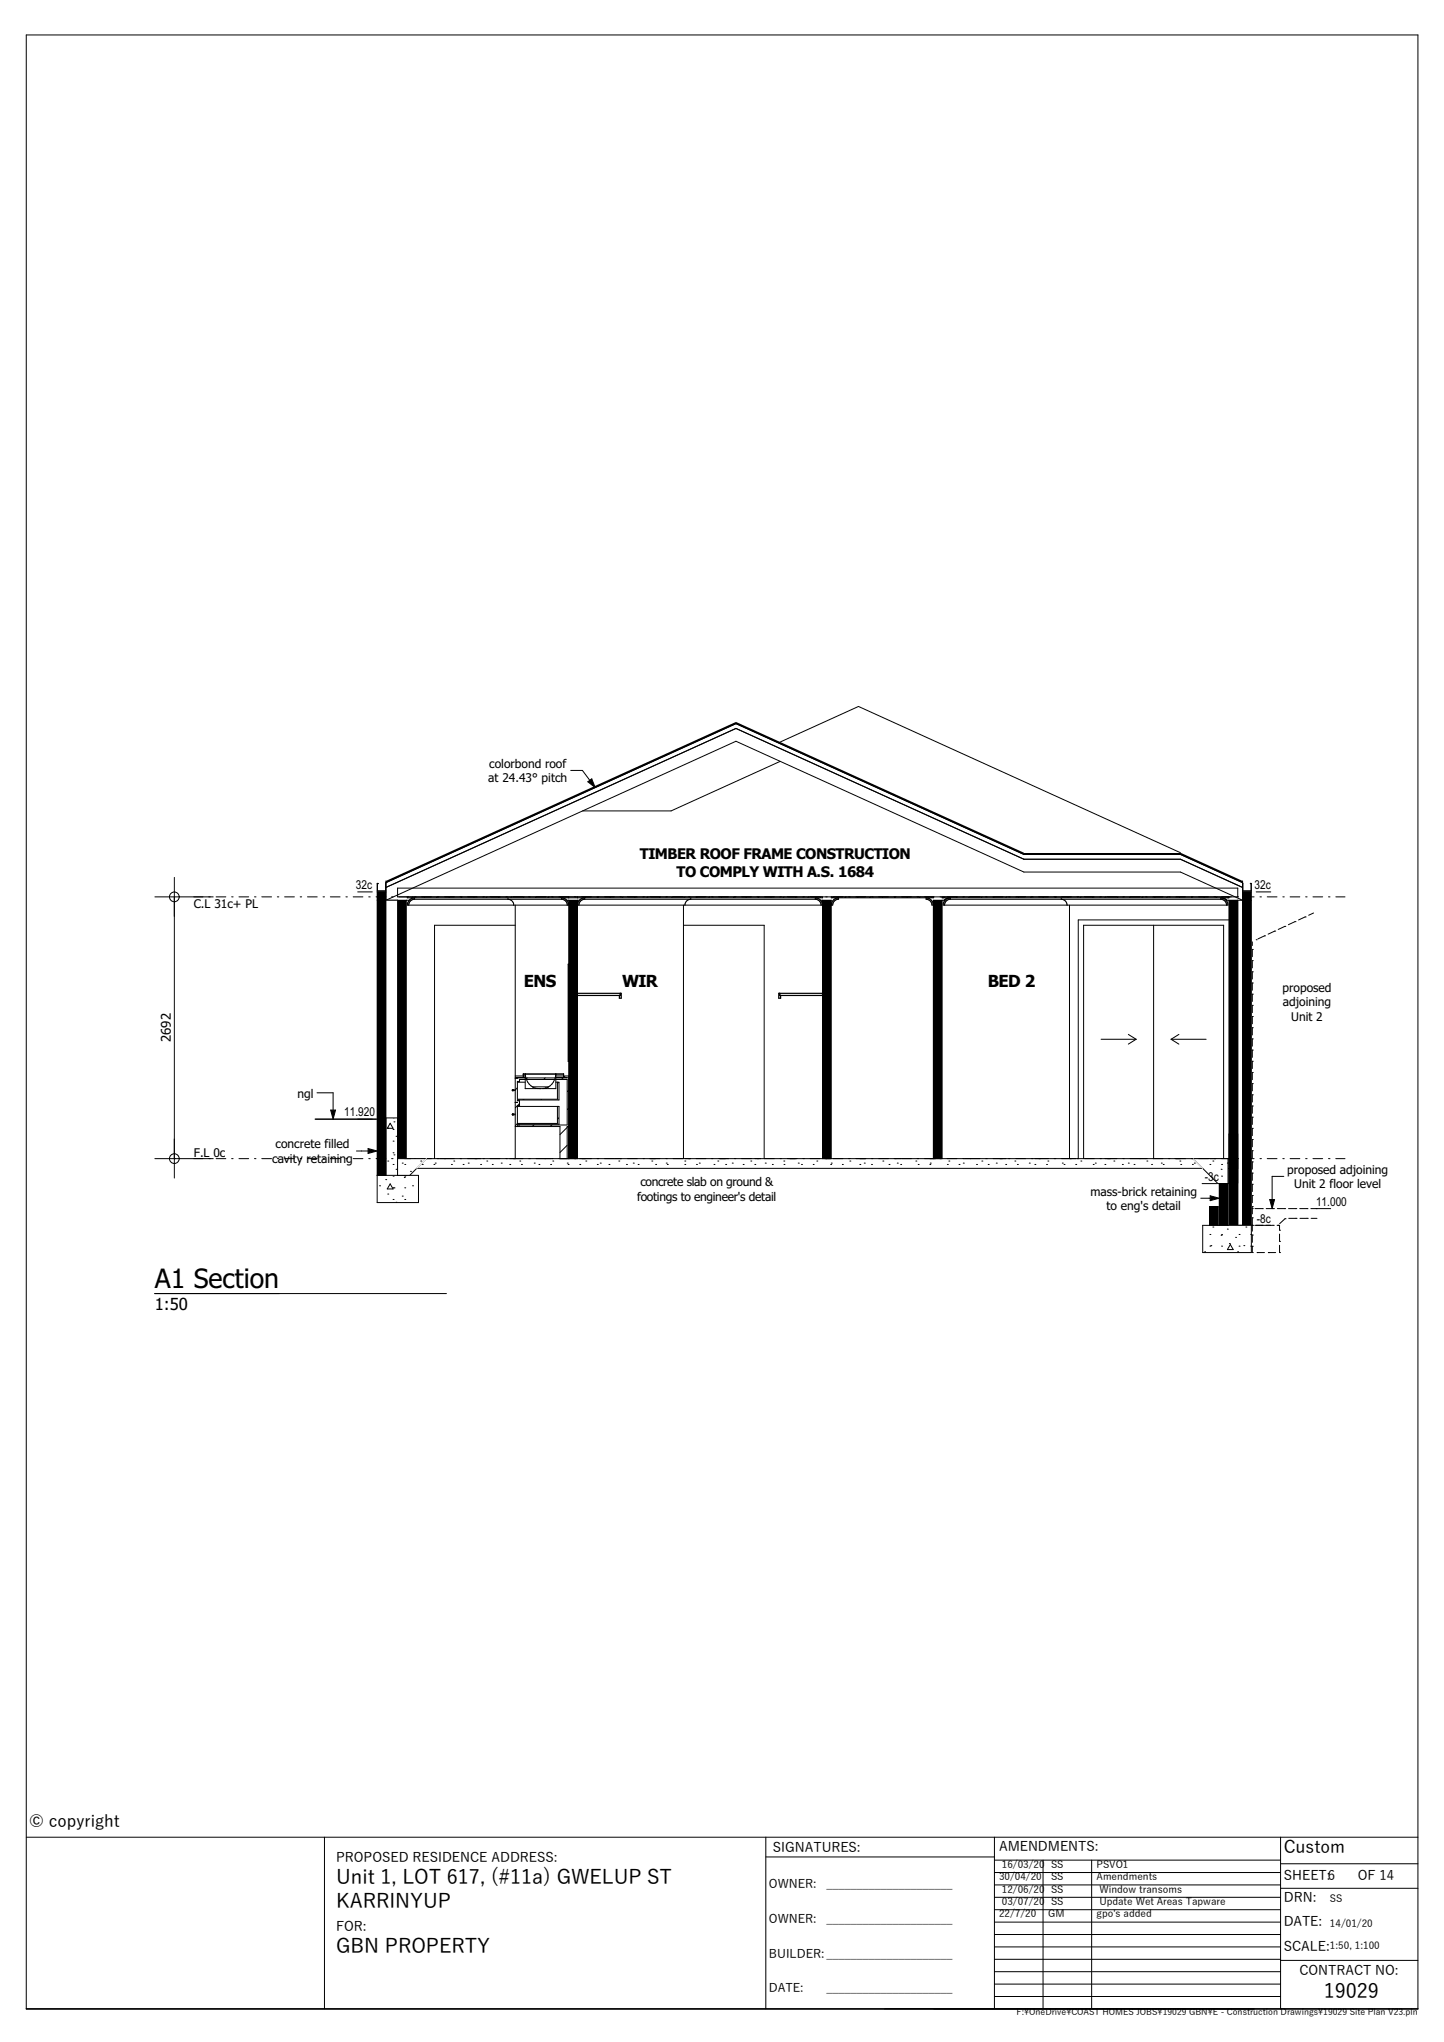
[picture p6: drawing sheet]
<svg xmlns="http://www.w3.org/2000/svg" width="297mm" height="420mm" viewBox="0 0 297 420" stroke-linecap="round" stroke-linejoin="round" font-family="sans-serif">
<g fill="none" stroke="#000" stroke-width=".21">
<path d="M5.4 7.2h286.2v406h-286.2zM5.4 377.9h286.2M66.7 377.9v35.3M157.5 377.9v35.3M204.5 377.9v35.3M263.4 377.9v35.3M157.5 381.9h47M204.5 397.9h58.9M204.5 395.3h58.9M204.5 392.8h58.9M204.5 390.2h58.9M204.5 387.7h58.9"/>
<path d="M204.5 385.1h58.9M204.5 382.6h58.9M214.5 382.6v30.6M224.5 382.6v30.6M263.4 383.3h28.2M263.4 388.4h28.2M204.5 408.1h58.9M204.5 405.5h58.9M204.5 403h58.9M204.5 400.4h58.9M204.5 410.6h58.9M263.4 403.2h28.2"/>
</g>
<!-- layer: K1  TEXT-(notes) -->
<path d="M77.6 241.7h8.5v5.6h-8.5z" fill-rule="evenodd" fill="#fff"/>
<g fill="none" stroke="#000" stroke-width=".21">
<path d="M77.6 241.7h8.5v5.6h-8.5zM78.1 243.9h.1M79.3 242.6h.1M79.8 245.6h.1M80.2 243.5l.6 1h-1.2zM80.8 246.7h.1M80.8 244.3h.1M80.8 241.9h.1M81 244.3h.1M81.5 247.3h.1M82.7 246h.1M83.2 242.2h.1"/>
<path d="M83.2 246.7h.1M83.2 244.3h.1M83.2 241.9h.1M84.8 243.9h.1"/>
</g>
<!-- layer: D1  WALLS-(external) -->
<g fill="#000">
<path d="M77.6 185.2h1.8v56.5h-1.8z" fill-rule="evenodd"/>
<path d="M81.8 185.2h1.8v56.5h-1.8z" fill-rule="evenodd"/>
</g>
<path d="M79.4 185.2h2.4v56.5h-2.4z" fill-rule="evenodd" fill="#fff"/>
<g fill="none" stroke="#000" stroke-width=".21">
<path d="M79.8 198.1h.1M79.8 191.3h.1M80.2 193.6l.6 1.1h-1.2zM80.8 198.7h.1M80.8 196.3h.1M80.8 193.9h.1M80.8 191.5h.1M80.8 189.1h.1M80.8 186.7h.1M81 196.8h.1M81 190h.1M81.5 199.8h.1"/>
<path d="M81.5 193h.1M81.5 186.2h.1M79.8 218.4h.1M79.8 211.7h.1M79.8 204.9h.1M80.2 218.6l.6 1h-1.2zM80.2 206.1l.6 1h-1.2zM80.8 217.9h.1M80.8 215.5h.1M80.8 213.1h.1M80.8 210.7h.1M80.8 208.3h.1"/>
<path d="M80.8 205.9h.1M80.8 203.5h.1M80.8 201.1h.1M81 217.2h.1M81 210.4h.1M81 203.6h.1M81.5 213.3h.1M81.5 206.6h.1M79.8 238.8h.1M79.8 232h.1M79.8 225.2h.1M80.2 231l.6 1.1h-1.2z"/>
<path d="M80.8 239.5h.1M80.8 237.1h.1M80.8 234.7h.1M80.8 232.3h.1M80.8 229.9h.1M80.8 227.5h.1M80.8 225.1h.1M80.8 222.7h.1M80.8 220.3h.1M81 237.5h.1M81 230.7h.1M81 224h.1"/>
<path d="M81.5 233.7h.1M81.5 226.9h.1M81.5 220.1h.1M81.5 240.5h.1"/>
</g>
<g fill="#000">
<path d="M252.8 185.2h1.8v66.8h-1.8z" fill-rule="evenodd"/>
<path d="M255.6 185.2h1.8v66.8h-1.8z" fill-rule="evenodd"/>
</g>
<!-- layer: D2  WALLS-(internal) -->
<g fill="#000">
<path d="M169.2 185.2h1.8v53.1h-1.8z" fill-rule="evenodd"/>
<path d="M192 185.2h1.8v53.1h-1.8z" fill-rule="evenodd"/>
</g>
<!-- layer: E1 CABINET-(benchtop) -->
<g fill="#fff">
<path d="M160.4 204.3h8.8v.4h-8.8z" fill-rule="evenodd"/>
<path d="M160.2 204.3h.2v.4h.2v.6h-.4z" fill-rule="evenodd"/>
</g>
<!-- layer: D1  WALLS-(external) -->
<g fill="#000">
<path d="M77.6 183.4h1.8v1.8h-1.8z" fill-rule="evenodd"/>
<path d="M255.6 183.4h1.8v1.8h-1.8z" fill-rule="evenodd"/>
</g>
<!-- layer: J1  ROOF-(cover) -->
<g fill="#000">
<path d="M151.4 148.5l59.2 26.9v.3l-59.2-26.9z" fill-rule="evenodd"/>
<path d="M79.4 181.2l72-32.7v.3l-72 32.7z" fill-rule="evenodd"/>
<path d="M242.8 175.4l12.8 5.8v.3l-12.8-5.8z" fill-rule="evenodd"/>
</g>
<g fill="none" stroke="#fff" stroke-width=".21">
<path d="M137.1 158.9l-9.5 1.7M140.4 157.4l-9.5 1.7M143.7 156l-9.5 1.6M147 154.5l-9.5 1.6M150.3 153l-9.5 1.6M151.7 150l-1.1 .2M153.1 150.6l-5.7 1.1M154.6 151.3l-10.5 1.8M156 151.9l-4.1 .8M157.5 152.6l-4.2 .7M158.9 153.3l-4.1 .7M160.4 153.9l-4.2 .8"/>
<path d="M161.8 154.6l-4.1 .7M163.3 155.2l-4.2 .8M164.7 155.9l-4.1 .7M166.2 156.6l-4.2 .7M167.6 157.2l-4.1 .8M169.1 157.9l-4.2 .7M170.5 158.5l-4.1 .8M172 159.2l-4.2 .7M173.4 159.8l-4.1 .8M91.1 179.9l-9.5 1.6M94.4 178.4l-9.5 1.6M97.7 176.9l-9.5 1.6"/>
<path d="M100.9 175.4l-9.4 1.6M104.2 173.9l-9.5 1.6M107.5 172.4l-9.5 1.7M110.8 170.9l-9.5 1.7M114.1 169.4l-9.5 1.7M117.4 167.9l-9.5 1.7M120.7 166.4l-9.5 1.7M124 164.9l-9.5 1.7M127.2 163.4l-9.4 1.7M130.5 161.9l-9.4 1.7M133.8 160.4l-9.5 1.7M174.9 160.5l-4.2 .7"/>
<path d="M176.3 161.2l-4.1 .7M177.8 161.8l-4.2 .8M179.2 162.5l-4.1 .7M180.7 163.1l-4.2 .8M182.1 163.8l-4.2 .7M183.6 164.5l-4.2 .7M185 165.1l-4.2 .8M186.5 165.8l-4.2 .7M187.9 166.4l-4.2 .8M189.4 167.1l-4.2 .7M190.8 167.7l-4.2 .8M192.3 168.4l-4.2 .7"/>
<path d="M193.7 169.1l-4.2 .7M195.2 169.7l-4.2 .8M196.6 170.4l-4.2 .7M198.1 171l-4.2 .8M199.5 171.7l-4.2 .7M201 172.4l-4.2 .7M202.4 173l-4.2 .8M203.9 173.7l-4.2 .7M205.3 174.3l-4.2 .8M206.8 175l-4.2 .7M208.2 175.6l-4.2 .8M209.7 176.3l-4.2 .7"/>
<path d="M212.5 176.7l-5.6 1M217.6 176.7l-9.2 1.7M222.8 176.7l-13 2.3M228 176.7l-14.9 2.7M233.2 176.7l-15 2.7M238.4 176.7l-15 2.7M243 176.8l-14.4 2.6M244.5 177.5l-10.7 1.9M245.9 178.1l-6.9 1.3M247.4 178.8l-4.2 .7M248.8 179.5l-4.2 .7M81.2 184.3l-1.8 .4"/>
<path d="M84.5 182.8l-5.1 .9M87.8 181.3l-8.4 1.5M250.3 180.1l-4.2 .8M251.7 180.8l-4.2 .7M253.2 181.4l-4.2 .8M254.6 182.1l-4.2 .7M255.6 184.7l-.8 .1M255.6 183.7l-2.3 .4M255.6 182.8l-3.7 .7"/>
</g>
<path d="M210.6 175.6h32.2" fill="none" stroke="#000" stroke-width=".35"/>
<g fill="#7f7f7f">
<path d="M77.6 181.7h.2l-.2 .1v1.4h1.7l.1-1.5v1.6h-1.8z" fill-rule="evenodd"/>
<path d="M255.6 181.7v1.5h1.7v-1.4l-.1-.1h.2v1.6h-1.8z" fill-rule="evenodd"/>
</g>
<g fill="none" stroke="#000" stroke-width=".21">
<path d="M84.9 184.5l-.2 .2M87.4 184.5l-.2 .2M90 184.5l-.2 .2M92.5 184.5l-.2 .2M95.1 184.5l-.2 .2M97.6 184.5l-.2 .2M100.2 184.5l-.2 .2M102.7 184.5l-.2 .2M105.2 184.5l-.2 .2M107.8 184.5l-.2 .2M110.3 184.5l-.2 .2M112.9 184.5l-.2 .2"/>
<path d="M115.4 184.5l-.2 .2M120.5 184.5l-.2 .2M123.1 184.5l-.2 .2M125.6 184.5l-.2 .2M128.2 184.5l-.2 .2M130.7 184.5l-.2 .2M133.2 184.5l-.2 .2M135.8 184.5l-.2 .2M138.3 184.5l-.2 .2M140.9 184.5l-.2 .2M143.4 184.5l-.2 .2M146 184.5l-.2 .2"/>
<path d="M148.5 184.5l-.2 .2M151.1 184.5l-.2 .2M153.6 184.5l-.2 .2M156.2 184.5l-.2 .2M158.7 184.5l-.2 .2M161.2 184.5l-.2 .2M163.8 184.5l-.2 .2M166.3 184.5l-.2 .2M168.9 184.5l-.2 .2M171.4 184.5l-.2 .2M174 184.5l-.2 .2M176.5 184.5l-.2 .2"/>
<path d="M179.1 184.5l-.2 .2M181.6 184.5l-.2 .2M184.2 184.5l-.2 .2M186.7 184.5l-.2 .2M189.2 184.5l-.2 .2M191.8 184.5l-.2 .2M194.3 184.5l-.2 .2M196.9 184.5l-.2 .2M199.4 184.5l-.2 .2M202 184.5l-.2 .2M204.5 184.5l-.2 .2M207.1 184.5l-.2 .2"/>
<path d="M209.6 184.5l-.2 .2M212.2 184.5l-.2 .2M214.7 184.5l-.2 .2M217.2 184.5l-.2 .2M219.8 184.5l-.2 .2M222.3 184.5l-.2 .2M224.9 184.5l-.2 .2M227.4 184.5l-.2 .2M230 184.5l-.2 .2M232.5 184.5l-.2 .2M235.1 184.5l-.2 .2M237.6 184.5l-.2 .2"/>
<path d="M240.2 184.5l-.2 .2M242.7 184.5l-.2 .2M245.3 184.5l-.2 .2M247.8 184.5l-.2 .2M250.3 184.5l-.2 .2"/>
</g>
<g fill="#7f7f7f">
<path d="M194.3 185.2l.9-.5h.3v.3a1.2 1.2 0 0 0-1.2 1.2h-.3z" fill-rule="evenodd"/>
<path d="M251.1 184.7a1.5 1.5 0 0 1 1.5 1.5h-.3a1.2 1.2 0 0 0-1.2-1.2z" fill-rule="evenodd"/>
<path d="M119.1 185.2l.9-.5h.3v.3a1.2 1.2 0 0 0-1.2 1.2h-.3z" fill-rule="evenodd"/>
<path d="M167.7 184.7a1.5 1.5 0 0 1 1.5 1.5h-.3a1.2 1.2 0 0 0-1.2-1.2z" fill-rule="evenodd"/>
<path d="M84.3 185l1-.3v.3a1.2 1.2 0 0 0-1.2 1.2h-.3v-.3z" fill-rule="evenodd"/>
<path d="M115.5 184.7a1.5 1.5 0 0 1 1.5 1.5h-.3a1.2 1.2 0 0 0-1.2-1.2z" fill-rule="evenodd"/>
<path d="M171.5 185l1-.3v.3a1.2 1.2 0 0 0-1.2 1.2h-.3v-.3z" fill-rule="evenodd"/>
<path d="M190.5 184.7a1.5 1.5 0 0 1 1.5 1.5h-.3a1.2 1.2 0 0 0-1.2-1.2z" fill-rule="evenodd"/>
</g>
<!-- layer: D2  WALLS-(internal) -->
<path d="M117 185.2h1.8v53.1h-1.8z" fill-rule="evenodd" fill="#000"/>
<!-- layer: F1  PLUMBING-(fixtures) -->
<path d="M106.4 226.1h8.3v-3.5h.3v3.6h-8.6z" fill-rule="evenodd" fill="#fff"/>
<path d="M107.7 226.1l-.1 .1M111.4 226.1l-.1 .1M114.9 222.6l-.2 .3M115 226.2h-.1" fill="none" stroke="#000" stroke-width=".21"/>
<path d="M106 226.8h.4v4.9h-.4z" fill-rule="evenodd" fill="#fff"/>
<path d="M106.4 231.1l-.4 .4M106.4 227.4l-.4 .5" fill="none" stroke="#000" stroke-width=".21"/>
<path d="M117 198.3v20z" fill-rule="evenodd" fill="#fff"/>
<path d="M117 198.5h.1M117 216.9h.1M117 213.2h.1M117 209.5h.1M117 205.8h.1M117 202.2h.1" fill="none" stroke="#000" stroke-width=".21"/>
<path d="M116.9 198.3h.1v20h-.1z" fill-rule="evenodd" fill="#fff"/>
<path d="M117 198.5l-.1 .1M117 216.9l-.1 .1M117 213.2l-.1 .1M117 209.5l-.1 .1M117 205.8l-.1 .2M117 202.2l-.1 .1" fill="none" stroke="#000" stroke-width=".21"/>
<path d="M106.4 231.1h8.3v-3.5h.3v3.6h-8.6z" fill-rule="evenodd" fill="#fff"/>
<path d="M106.4 231.1h.1M110.1 231.1l-.1 .1M113.8 231.1l-.2 .1M115 229.9l-.3 .3" fill="none" stroke="#000" stroke-width=".21"/>
<path d="M106.4 226.4h.5v1h-.5z" fill-rule="evenodd" fill="#fff"/>
<path d="M106.9 227l-.5 .4" fill="none" stroke="#000" stroke-width=".21"/>
<path d="M106.7 231.4h10v.3h-10z" fill-rule="evenodd" fill="#fff"/>
<path d="M109.8 231.4l-.3 .3M113.5 231.4l-.3 .3" fill="none" stroke="#000" stroke-width=".21"/>
<path d="M106.4 221.7h10.3v.3h-10.3z" fill-rule="evenodd" fill="#fff"/>
<path d="M108.5 221.7l-.4 .3M112.1 221.7l-.3 .3M115.8 221.7l-.3 .3" fill="none" stroke="#000" stroke-width=".21"/>
<path d="M116.7 221.7h.3v10h-.3z" fill-rule="evenodd" fill="#fff"/>
<path d="M117 231.6l-.2 .1M117 227.9l-.3 .3M117 224.2l-.3 .3" fill="none" stroke="#000" stroke-width=".21"/>
<g fill="#fff">
<path d="M114.3 220.9h1.6z" fill-rule="evenodd"/>
<path d="M107.6 220.9h.4z" fill-rule="evenodd"/>
<path d="M115.9 221.3h1.1v.4l-1.1-.1z" fill-rule="evenodd"/>
</g>
<path d="M116.2 221.3l-.3 .3" fill="none" stroke="#000" stroke-width=".21"/>
<g fill="#fff">
<path d="M106 221.3h1.6v.3l-1.6 .1z" fill-rule="evenodd"/>
<path d="M106 221.8h.4v4.9h-.4z" fill-rule="evenodd"/>
</g>
<path d="M106.4 223.7l-.4 .5" fill="none" stroke="#000" stroke-width=".21"/>
<path d="M115.2 231.7h1.5v6.6h-1.5z" fill-rule="evenodd" fill="#fff"/>
<path d="M116.7 235.6l-1.5 1.4M116.7 231.9l-1.5 1.5" fill="none" stroke="#000" stroke-width=".21"/>
<path d="M106.4 222h.5v.4h-.5z" fill-rule="evenodd" fill="#fff"/>
<!-- layer: E1 CABINET-(benchtop) -->
<g fill="#fff">
<path d="M118.8 204.3h8.8v.4h-8.8z" fill-rule="evenodd"/>
<path d="M127.6 204.3h.2v1h-.4v-.6h.2z" fill-rule="evenodd"/>
</g>
<!-- layer: C1  CONCRETE-(floor slab) -->
<path d="M81.8 238.3h172.8v2h-172.8z" fill-rule="evenodd" fill="#fff"/>
<g fill="none" stroke="#000" stroke-width=".21">
<path d="M81.8 238.3h172.8v2h-172.8M82.7 239.2h.1M83.2 239.5h.1M86.5 238.8h.1M86.8 239.5h.1M89.2 239.5h.1M89.5 239.2h.1M92.8 239.5h.1M93.3 238.8h.1M95.2 239.5h.1M96.3 239.2h.1M98.8 239.5h.1"/>
<path d="M100.1 238.8h.1M101.2 239.5h.1M103.1 239.2h.1M104.8 239.5h.1M106.9 238.8h.1M107.2 239.5h.1M109.9 239.2h.1M110.8 239.5h.1M113.2 239.5h.1M113.7 238.8h.1M116.7 239.2h.1M116.8 239.5h.1"/>
<path d="M119.2 239.5h.1M120.5 238.8h.1M122.8 239.5h.1M123.5 239.2h.1M125.2 239.5h.1M127.3 238.8h.1M128.8 239.5h.1M130.2 239.2h.1M131.2 239.5h.1M134.1 238.8h.1M134.8 239.5h.1M137 239.2h.1"/>
<path d="M137.2 239.5h.1M140.8 239.5h.1M140.9 238.8h.1M143.2 239.5h.1M143.8 239.2h.1M146.8 239.5h.1M147.6 238.8h.1M149.2 239.5h.1M150.6 239.2h.1M152.8 239.5h.1M154.4 238.8h.1M155.2 239.5h.1"/>
<path d="M157.4 239.2h.1M158.8 239.5h.1M161.2 238.8h.1M161.2 239.5h.1M164.2 239.2h.1M164.8 239.5h.1M167.2 239.5h.1M168 238.8h.1M170.8 239.5h.1M171 239.2h.1M173.2 239.5h.1M174.8 238.8h.1"/>
<path d="M176.8 239.5h.1M177.8 239.2h.1M179.2 239.5h.1M181.6 238.8h.1M182.8 239.5h.1M184.6 239.2h.1M185.2 239.5h.1M188.4 238.8h.1M188.8 239.5h.1M191.2 239.5h.1M191.3 239.2h.1M194.8 239.5h.1"/>
<path d="M195.2 238.8h.1M197.2 239.5h.1M198.1 239.2h.1M200.8 239.5h.1M201.9 238.8h.1M203.2 239.5h.1M204.9 239.2h.1M206.8 239.5h.1M208.7 238.8h.1M209.2 239.5h.1M211.7 239.2h.1M212.8 239.5h.1"/>
<path d="M215.2 239.5h.1M215.5 238.8h.1M218.5 239.2h.1M218.8 239.5h.1M221.2 239.5h.1M222.3 238.8h.1M224.8 239.5h.1M225.3 239.2h.1M227.2 239.5h.1M229.1 238.8h.1M230.8 239.5h.1M232.1 239.2h.1"/>
<path d="M233.2 239.5h.1M235.9 238.8h.1M236.8 239.5h.1M238.9 239.2h.1M239.2 239.5h.1M242.7 238.8h.1M242.8 239.5h.1M245.2 239.5h.1M245.6 239.2h.1M248.8 239.5h.1M249.5 238.8h.1M251.2 239.5h.1"/>
<path d="M252.4 239.2h.1"/>
</g>
<!-- layer: D1  WALLS-(external) -->
<path d="M79.4 185.2h4.2v56.5h-6v-58.3h1.8v58.3M81.8 185.2v56.5M254.6 185.2v66.8M255.6 185.2h-2.8v66.8h4.6v-68.6h-1.8v68.6" fill="none" stroke="#000" stroke-width=".21"/>
<!-- layer: D2  WALLS-(internal) -->
<g fill="none" stroke="#000" stroke-width=".21">
<path d="M83.6 185.2h.6M106 186.2v35.1M106 190.3h-16.6v48M116.6 185.2h2.6M117 185.2v53.1h1.8v-53.1M140.6 186.2v52.1M140.6 190.3h16.6v48M168.8 185.2h2.2v53.1h-1.8v-53.1M193.8 185.2v53.1h-1.8v-53.1h2.4M220 186.2v52.1M237.3 190.3v48M252.2 185.2h.6"/>
<path d="M252.8 189.2h-31v49.1M226.5 213.8h7.2M232.1 212.8l1.6 1M233.7 213.8l-1.6 1M240.9 213.8h7.2M240.9 213.8l1.6 1M242.5 212.8l-1.6 1M106 231.7v6.6M222.9 238.3v-48h28.8v48"/>
</g>
<!-- layer: E1 CABINET-(benchtop) -->
<path d="M127.6 204.3v.4h-8.8v-.4h9v1h-.4v-.6M160.4 204.3v.4h8.8v-.4h-9v1h.4v-.6" fill="none" stroke="#000" stroke-width=".25"/>
<!-- layer: J1  ROOF-(cover) -->
<path d="M160.5 156.6l-22.5 10.2h-18.2M160.5 152.6l16.1-7.3 66.2 30.1M79.4 181.2v4l72-32.7 59.2 26.9h32.2l12.8 5.8v-4M79.4 182.5l72-32.7 59.2 26.9h32.2l12.8 5.8M79.4 181.5l72-32.7 59.2 26.9h32.2l12.8 5.8" fill="none" stroke="#000" stroke-width=".21"/>
<path d="M77.6 181.7h.2l-.2 .1v1.4h1.7l.1-1.5v1.6h-1.8zM255.6 181.7v1.5h1.7v-1.4l-.1-.1h.2v1.6h-1.8z" fill="none" stroke="#000" stroke-width=".21"/>
<g fill="none" stroke="#000" stroke-width=".21">
<path d="M83.8 184.5h85.4v.2h-85.4zM85.3 185v-.3a1.5 1.5 0 0 0-1.5 1.5h33.2a1.5 1.5 0 0 0-1.5-1.5v.3M85.3 185h30.2M85.3 185a1.2 1.2 0 0 0-1.2 1.2M104.5 184.7v.3a1.2 1.2 0 0 1 1.2 1.2M115.5 185a1.2 1.2 0 0 1 1.2 1.2M117 184.5v.2M118.8 184.5v.2M120.3 185v-.3a1.5 1.5 0 0 0-1.5 1.5h50.4a1.5 1.5 0 0 0-1.5-1.5v.3M120.3 185h47.4M120.3 185a1.2 1.2 0 0 0-1.2 1.2M142.1 184.7v.3a1.2 1.2 0 0 0-1.2 1.2"/>
<path d="M167.7 185a1.2 1.2 0 0 1 1.2 1.2M171 184.5h21v.2h-21zM171.5 185l1-.3v.3a1.2 1.2 0 0 0-1.2 1.2h-.3v-.3zM190.5 184.7a1.5 1.5 0 0 1 1.5 1.5h-.3a1.2 1.2 0 0 0-1.2-1.2zM193.8 184.5h59v.2h-59zM194 184.5v.2M195.2 184.7a1.5 1.5 0 0 0-1.2 1.5h58.6a1.5 1.5 0 0 0-1.3-1.5M195.5 185h55.6M195.5 185a1.2 1.2 0 0 0-1.2 1.2M195.5 185v-.3h-.5l-.8 .5M218.3 184.7v.3a1.2 1.2 0 0 1 1.2 1.2M251.1 185v-.3h.4l.9 .5"/>
<path d="M251.1 185a1.2 1.2 0 0 1 1.2 1.2M252.6 184.5v.2"/>
</g>
<!-- layer: F1  PLUMBING-(fixtures) -->
<g fill="none" stroke="#000" stroke-width=".21">
<path d="M116.9 198.3h.1v20h-.1zM105.4 224.2v.1h.2M105.4 229.1v.2h.2M105.4 224.1l.2 .1M105.4 224.1v.1M105.4 229.1h.2M105.4 229.1h.1M105.6 224.3h.4M105.6 229.3h.4M105.6 224.2v.1M105.6 229.1v.2M105.6 224.2h.4"/>
<path d="M105.6 229.1h.4M106 226.7h.4l-.4 .1M106.4 222.6h1.6M106.4 227.6h8.6v3.6h-8.6v.5M106.4 221.7l-.4 .1M106.7 222.4v.2M106.7 226.2v.2M106.7 227.4v.2M106.7 231.2v.5M107.6 221.6v-.7h8.3v.7M108 221.3h-2v10.4h9.2v6.6h1.5v-6.6h.3M108 221.6l-1.7 .1"/>
<path d="M109.5 223.5h3.3M111.6 223.9a2.89 2.89 0 0 0 2.7-3v3h-6.3v-3a2.93 2.93 0 0 0 3.2 3M112.1 223.8h.2M114.3 222.6h.7v3.6h-8.6v.2h.5v1h-.5v3.7h8.3v-3.5M114.3 221.6l2.4 .1h-10.7M114.3 221.3h2.7v17M114.7 222.6v3.5h-8.3v-3.7h.5v-.4h9.8v9.4h-10M117 231.7h.1M117 238.3h.1"/>
</g>
<!-- layer: K1  TEXT-(notes) -->
<path d="M73.6 183.4h3M258.4 183.4h3M73.6 230.2h3M258.4 252h3" fill="none" stroke="#000" stroke-width=".21"/>
<path d="M79.4 185.2h2.4v44.7h-2.4z" fill-rule="evenodd" fill="#fff"/>
<path d="M79.4 185.2h2.4v44.7h-2.4z" fill="none" stroke="#000" stroke-width=".21"/>
<path d="M245.4 238.3h7.2v5.1h-2.1z" fill-rule="evenodd" fill="#fff"/>
<path d="M245.4 238.3h7.2v5.1h-2.1zM248.8 239.5h.1M249.5 238.8h.1M251.2 239.5h.1M252.4 239.2h.1M251.2 240.5h.1M251.2 241.9h.1" fill="none" stroke="#000" stroke-width=".21"/>
<path d="M247.4 252h10v5.6h-10z" fill-rule="evenodd" fill="#fff"/>
<g fill="none" stroke="#000" stroke-width=".21">
<path d="M117.4 158.5h2.4l1.5 2M120.9 160.8l.8-.6 .7 1.8zM31.9 184.5h12M35.9 180.5v61.8M44.4 184.5h2M47.6 184.5h.3M49.1 184.5h2M52.3 184.5h.3M53.8 184.5h2M57 184.5h.3M58.5 184.5h2M61.7 184.5h.3"/>
<path d="M63.2 184.5h2M66.4 184.5h.3M67.9 184.5h2M71.1 184.5h.3M72.6 184.5h2M75.8 184.5h.3M77.3 184.5h2M80.5 184.5h.3M82 184.5h2M85.2 184.5h.3M86.7 184.5h2M89.9 184.5h.3"/>
<path d="M91.4 184.5h2M94.6 184.5h.3M96.1 184.5h2M99.3 184.5h.3M100.8 184.5h2M104 184.5h.3M105.5 184.5h2M108.7 184.5h.3M110.2 184.5h2M113.4 184.5h.3M114.9 184.5h2M118.1 184.5h.3"/>
<path d="M119.6 184.5h2M122.8 184.5h.3M124.3 184.5h2M127.5 184.5h.3M129 184.5h2M132.2 184.5h.3M133.7 184.5h2M136.9 184.5h.3M138.4 184.5h2M141.6 184.5h.3M143.1 184.5h2M146.3 184.5h.3"/>
<path d="M147.8 184.5h2M151 184.5h.3M152.5 184.5h2M155.7 184.5h.3M157.2 184.5h2M160.4 184.5h.3M161.9 184.5h2M165.1 184.5h.3M166.6 184.5h2M169.8 184.5h.3M171.3 184.5h2M174.5 184.5h.3"/>
<path d="M176 184.5h2M179.2 184.5h.3M180.7 184.5h2M183.9 184.5h.3M185.4 184.5h2M188.6 184.5h.3M190.1 184.5h2M193.3 184.5h.3M194.8 184.5h2M198 184.5h.3M199.5 184.5h2M202.7 184.5h.3"/>
<path d="M204.2 184.5h2M207.4 184.5h.3M208.9 184.5h2M212.1 184.5h.3M213.6 184.5h2M216.8 184.5h.3M218.3 184.5h2M221.5 184.5h.3M223 184.5h2M226.2 184.5h.3M227.7 184.5h2M230.9 184.5h.3"/>
<path d="M232.4 184.5h2M235.6 184.5h.3M237.1 184.5h2M240.3 184.5h.3M241.8 184.5h2M245 184.5h.3M246.5 184.5h2M249.7 184.5h.3M251.2 184.5h2M254.4 184.5h.3M255.9 184.5h2M257.6 199.9h.1"/>
<path d="M257.6 197.6h.1M257.6 195.3h.1M257.6 193.7v.8M257.6 195.3v1.5M257.6 197.6v1.5M257.6 199.9v1.5M258.4 193.3h.1M259.1 184.5h.3M260.1 192.5h.1M260.1 192.5l-1.4 .6M260.6 184.5h2M262.2 191.5h.1"/>
<path d="M262.2 191.5l-1.4 .6M263.8 184.5h.3M264.3 190.5h.1M264.3 190.5l-1.4 .7M265.3 184.5h2M266.4 189.6h.1M266.4 189.6l-1.4 .6M268.4 188.6h.1M268.4 188.6l-1.3 .6M268.5 184.5h.3M270 184.5h2M270.2 187.8l-1 .5"/>
<path d="M273.2 184.5h.3M274.7 184.5h1.9M257.6 218.3h.1M257.6 216h.1M257.6 213.7h.1M257.6 211.4h.1M257.6 209.1h.1M257.6 206.8h.1M257.6 204.5h.1M257.6 202.2h.1M257.6 202.2v1.5M257.6 204.5v1.5"/>
<path d="M257.6 206.8v1.5M257.6 209.1v1.5M257.6 211.4v1.5M257.6 213.7v1.5M257.6 216v1.5M257.6 218.3v1.5M31.9 238.3h12M35.9 238.3h.1M44.4 238.3h2M47.6 238.3h.3M49.1 238.3h2M52.3 238.3h.3"/>
<path d="M53.8 238.3h2M57 238.3h.3M58.5 238.3h2M61.7 238.3h.3M63.2 238.3h2M65.2 224.8h3.3v3.5M66.4 238.3h.3M67.9 238.3h2M68 228.3h1l-.5 1.9zM71.1 238.3h.3M72.6 238.3h2M73.3 236.7h2.4"/>
<path d="M75.7 236.2l1.9 .5-1.9 .5zM75.8 238.3h.3M77.3 238.3h2M80.5 238.3h.3M82 238.3h2M85.2 238.3h.3M86.7 238.3h2M89.9 238.3h.3M91.4 238.3h2M94.6 238.3h.3M96.1 238.3h2M99.3 238.3h.3"/>
<path d="M100.8 238.3h2M104 238.3h.3M105.5 238.3h2M108.7 238.3h.3M110.2 238.3h2M113.4 238.3h.3M114.9 238.3h2M118.1 238.3h.3M119.6 238.3h2M122.8 238.3h.3M124.3 238.3h2M127.5 238.3h.3"/>
<path d="M129 238.3h2M132.2 238.3h.3M133.7 238.3h2M136.9 238.3h.3M138.4 238.3h2M141.6 238.3h.3M143.1 238.3h2M146.3 238.3h.3M147.8 238.3h2M151 238.3h.3M152.5 238.3h2M155.7 238.3h.3"/>
<path d="M157.2 238.3h2M160.4 238.3h.3M161.9 238.3h2M165.1 238.3h.3M166.6 238.3h2M169.8 238.3h.3M171.3 238.3h2M174.5 238.3h.3M176 238.3h2M179.2 238.3h.3M180.7 238.3h2M183.9 238.3h.3"/>
<path d="M185.4 238.3h2M188.6 238.3h.3M190.1 238.3h2M193.3 238.3h.3M194.8 238.3h2M198 238.3h.3M199.5 238.3h2M202.7 238.3h.3M204.2 238.3h2M207.4 238.3h.3M208.9 238.3h2M212.1 238.3h.3"/>
<path d="M213.6 238.3h2M216.8 238.3h.3M218.3 238.3h2M221.5 238.3h.3M223 238.3h2M226.2 238.3h.3M227.7 238.3h2M230.9 238.3h.3M232.4 238.3h2M235.6 238.3h.3M237.1 238.3h2M240.3 238.3h.3"/>
<path d="M241.8 238.3h2M245 238.3h.3M246.5 238.3h2M249.7 238.3h.3M251.2 238.3h2M252.8 233.2h1.8v10.1h-1.8zM254.4 238.3h.3M255.9 238.3h2M257.6 239h.1M257.6 236.7h.1M257.6 234.4h.1M257.6 232.1h.1"/>
<path d="M257.6 229.8h.1M257.6 227.5h.1M257.6 225.2h.1M257.6 222.9h.1M257.6 220.6h.1M257.6 220.6v1.5M257.6 222.9v1.5M257.6 225.2v1.5M257.6 227.5v1.5M257.6 229.8v1.5M257.6 232.1v1.5M257.6 234.4v1.5"/>
<path d="M257.6 236.7v1.5M257.6 239v1.5M259.1 238.3h.3M260.6 238.3h2M263.8 238.3h.3M265.3 238.3h2M268.5 238.3h.3M270 238.3h2M273.2 238.3h.3M274.7 238.3h1.9M247 246.5h1.9M247.4 252h10v5.6h-10z"/>
<path d="M247.8 257.5h.1M248.8 252v-3.8h1.8v3.8M248.8 256.3h.1M248.8 253.9h.1M248.9 246l1.9 .5-1.9 .5zM249 256.2h.1M249.5 252.4h.1M250.8 252v-8.6h1.8v8.6M251.2 254.1h.1M251.2 256.3h.1M251.2 253.9h.1M252.4 252.8h.1"/>
<path d="M252.9 255.8h.1M253 256l.6 1h-1.2zM254.1 254.5h.1M254.6 257.5h.1M254.8 256.3h.1M254.8 253.9h.1M255.8 256.2h.1M256.3 252.4h.1M257.2 256.3h.1M257.2 253.9h.1M257.6 252h.1M257.6 250.5h.1"/>
<path d="M257.6 248.2h.1M257.6 245.9h.1M257.6 243.6h.1M257.6 241.3h.1M257.6 256.3h.1M257.6 254h.1M257.6 248.6h.1M257.6 256.3v1.3h.2M257.6 241.3v1.5M257.6 243.6v1.5M257.6 245.9v1.5M257.6 248.2v1.5"/>
<path d="M257.6 250.5v2.7M257.6 254v1.5M258.1 252h1.5M258.1 248.6h1.5M258.6 257.6h.1M258.6 257.6h1.5M259.6 252h.1M259.6 248.6h.1M260.4 252h1.5M260.4 248.6h1.5M260.9 257.6h.1M260.9 257.6h1.5"/>
<path d="M261.2 246.7h1l-.5 1.9zM261.9 252h.1M261.9 248.6h.1M262.7 252h.5v1M262.7 248.6h1.5M262.8 252h.1M263.2 253h.1M263.2 255.3h.1M263.2 257.6h.1M263.2 253.8v1.5M263.2 256.1v1.5M264.1 242h-2.4v4.7"/>
<path d="M264.2 248.6h.1M264.3 250.7h.1M264.3 250.7l-1.1 1M265 248.6h1.5M265.1 250.6h1.5M266.5 248.6h.1M266.6 250.6h.1M267.3 248.6h1.5M267.4 250.6h1.5M268.8 248.6h.1M268.9 250.6h.1M269.6 248.6h1.3"/>
<path d="M269.7 250.6h1.2"/>
<circle cx="35.9" cy="184.5" r="1"/>
<circle cx="35.9" cy="238.3" r="1"/>
</g>
<g fill="#000">
<path d="M120.9 160.8l.8-.6 .7 1.8zM68 228.3h1l-.5 1.9zM75.7 236.2l1.9 .5-1.9 .5zM248.9 246l1.9 .5-1.9 .5zM261.2 246.7h1l-.5 1.9z"/>
<path d="M252.8 233.2h1.8v10.1h-1.8z" fill-rule="evenodd"/>
<path d="M248.8 248.2h1.8v3.8h-1.8z" fill-rule="evenodd"/>
<path d="M250.8 243.4h1.8v8.6h-1.8z" fill-rule="evenodd"/>
</g>
<path d="M81.8 182.7h172.8v1.8h-172.8z" fill="none" stroke="#000" stroke-width=".21"/>
<path d="M64.8 230.2h12.6" fill="none" stroke="#000" stroke-width=".3"/>
<!-- layer: K1  TEXT-(notes) -->
<path d="M245.4 238.3l2 2" fill="none" stroke="#fff" stroke-width=".21"/>
<path d="M81.8 238.3h5.9l-3.4 3.4h-2.5z" fill-rule="evenodd" fill="#fff"/>
<path d="M81.8 238.3h5.9l-3.4 3.4h-2.5zM82.7 239.2h.1M83.2 239.5h.1M86.5 238.8h.1M84.4 240.9h.1M247.3 243.4h3M270.7 248.6h3" fill="none" stroke="#000" stroke-width=".21"/>
<path d="M87.7 238.3l-2 2" fill="none" stroke="#fff" stroke-width=".21"/>
<path d="M31.8 266.1h60" fill="none" stroke="#000" stroke-width=".21"/>
<text font-size="5.5" x="31.8" y="264.9">A1 Section</text>
<g font-size="4.1">
<text x="69.1" y="387.5">Unit 1, LOT 617, (#11a) GWELUP ST</text>
<text x="69.1" y="392.4">KARRINYUP</text>
<text x="69.1" y="401.6">GBN PROPERTY</text>
<text x="272.3" y="411">19029</text>
</g>
<text font-size="3.6" x="264" y="381">Custom</text>
<g font-size="3.4">
<text x="107.7" y="203.1">ENS</text>
<text x="127.9" y="203.1">WIR</text>
<text x="203.2" y="203.1">BED 2</text>
<text x="31.8" y="269.5">1:50</text>
<text x="6" y="375.8">© copyright</text>
</g>
<g font-size="3">
<text x="131.6" y="176.7">TIMBER ROOF FRAME CONSTRUCTION</text>
<text x="139.2" y="180.4">TO COMPLY WITH A.S. 1684</text>
</g>
<g font-size="2.7">
<text x="35.1" y="214.4" transform="rotate(-90 35.1 214.4)">2692</text>
<text x="69.1" y="383">PROPOSED RESIDENCE ADDRESS:</text>
<text x="159" y="380.8">SIGNATURES:</text>
<text x="205.5" y="380.7">AMENDMENTS:</text>
<text x="264" y="386.8">SHEET:6</text>
<text x="279.2" y="386.8">OF 14</text>
<text x="264" y="391.3">DRN:</text>
<text x="69.1" y="397.2">FOR:</text>
<text x="264" y="401.2">SCALE:</text>
<text x="264" y="396.2">DATE:</text>
<text x="267.3" y="406.2">CONTRACT NO:</text>
</g>
<g font-size="2.5">
<text x="100.4" y="160.9">at 24.43° pitch</text>
<text x="100.6" y="157.9">colorbond roof</text>
<text x="73.2" y="182.9">32c</text>
<text x="258" y="182.9">32c</text>
<text x="39.9" y="186.8">C.L 31c+ PL</text>
<text x="263.8" y="204">proposed</text>
<text x="263.9" y="206.9">adjoining</text>
<text x="265.6" y="209.9">Unit 2</text>
<text x="61.2" y="225.7">ngl</text>
<text x="70.8" y="229.6">11.920</text>
<text x="39.9" y="237.9">F.L 0c</text>
<text x="56" y="239.2">cavity retaining</text>
<text x="56.7" y="236.2">concrete filled</text>
<text x="131.7" y="244">concrete slab on ground &amp;</text>
<text x="224.3" y="245.9">mass-brick retaining</text>
<text x="247.8" y="242.9">-3c</text>
<text x="264.8" y="241.4">proposed adjoining</text>
<text x="266.2" y="244.4">Unit 2 floor level</text>
<text x="131.1" y="246.9">footings to engineer's detail</text>
<text x="227.6" y="248.9">to eng's detail</text>
<text x="258.5" y="251.4">-8c</text>
<text x="270.7" y="248">11.000</text>
<text x="158.2" y="388.3">OWNER:</text>
<text x="170" y="388.3">_____________________</text>
<text x="158.2" y="395.6">OWNER:</text>
<text x="170" y="395.6">_____________________</text>
<text x="158.2" y="402.6">BUILDER:_____________________</text>
<text x="158.2" y="409.7">DATE:</text>
<text x="170" y="409.7">_____________________</text>
</g>
<g font-size="2.1">
<text x="205.5" y="386.7">30/04/20</text>
<text x="206.1" y="384.2">16/03/20</text>
<text x="206.1" y="389.3">12/06/20</text>
<text x="216.2" y="384.2">SS</text>
<text x="216.2" y="386.7">SS</text>
<text x="216.2" y="389.3">SS</text>
<text x="225.5" y="384.2">PSVO1</text>
<text x="225.5" y="386.7">Amendments</text>
<text x="226.1" y="389.3">Window transoms</text>
<text x="205.5" y="394.4">22/7/20</text>
<text x="206.1" y="391.8">03/07/20</text>
<text x="215.6" y="394.4">GM</text>
<text x="216.2" y="391.8">SS</text>
<text x="225.5" y="394.4">gpo's added</text>
<text x="226.1" y="391.8">Update Wet Areas Tapware</text>
<text x="273.5" y="391.2">SS</text>
<text x="273.5" y="396.3">14/01/20</text>
<text x="273.5" y="401">1:50, 1:100</text>
</g>
<text font-size="1.8" x="209.1" y="414.5">F:\OneDrive\COAST HOMES JOBS\19029 GBN\E - Construction Drawings\19029 Site Plan V23.pln</text>
</svg>
